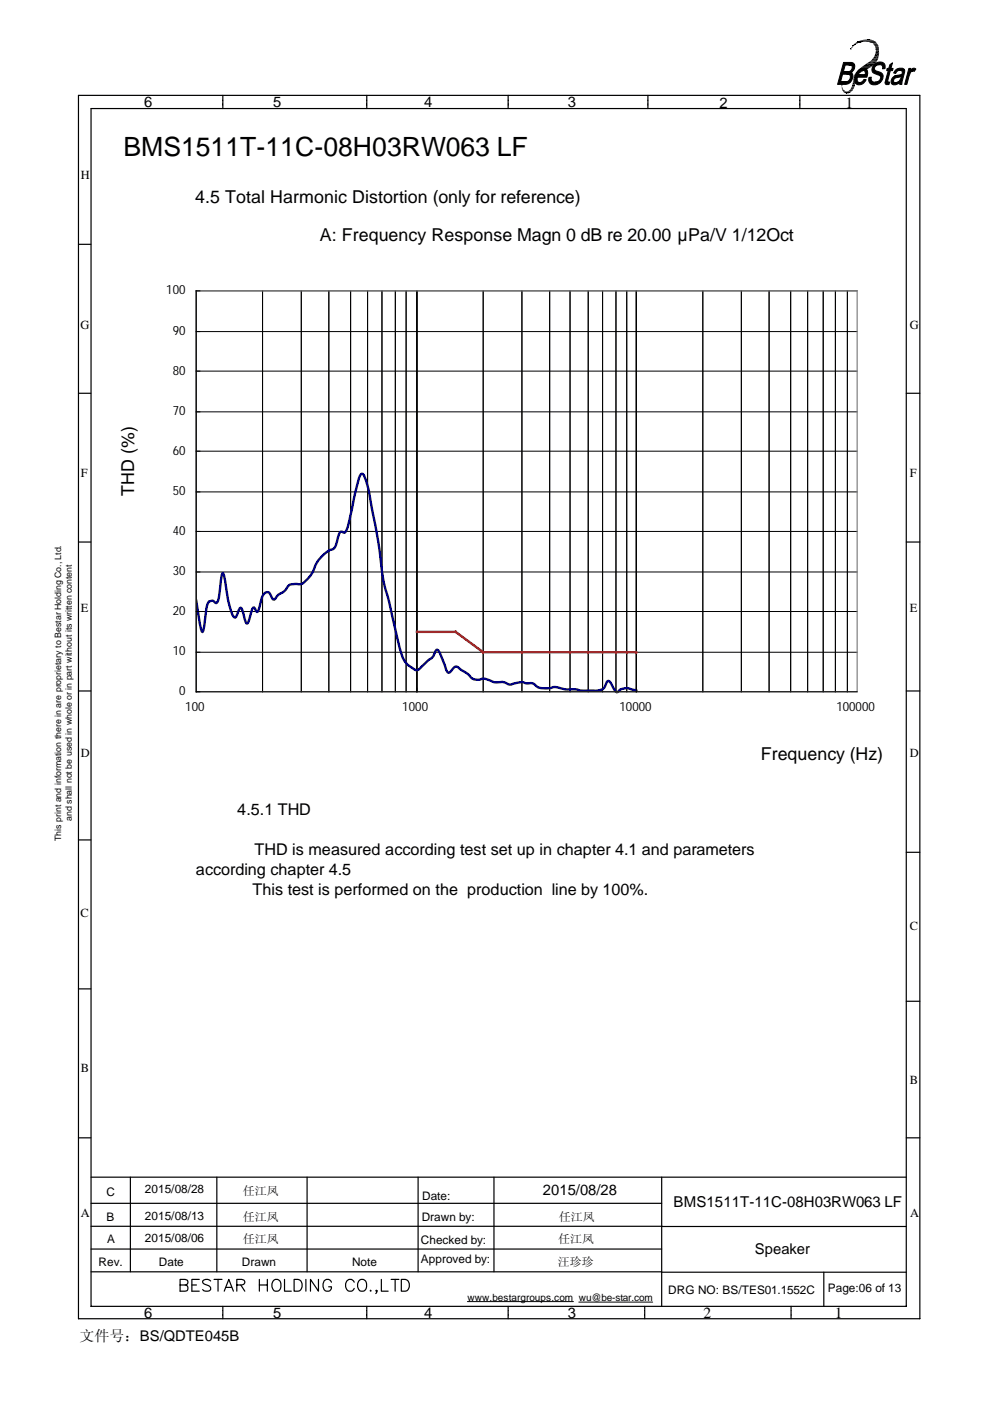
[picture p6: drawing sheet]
<svg xmlns="http://www.w3.org/2000/svg" width="210mm" height="297mm" viewBox="0 0 210 297" stroke-linecap="round" stroke-linejoin="round" font-family="sans-serif">
<g fill="none" stroke="#000" stroke-width=".25">
<path d="M16.6 20.2h178.4v259.4h-178.4zM19.3 23h172.9v254h-172.9zM47.2 20.2v.7M47.2 21.1v.1M47.2 21.3v.7M47.2 22.1v.1M47.2 22.3v.7M77.8 20.2v.7M77.8 21.1v.1M77.8 21.3v.7M77.8 22.1v.1M77.8 22.3v.7"/>
<path d="M107.7 20.2v.7M107.7 21.1v.1M107.7 21.3v.7M107.7 22.1v.1M107.7 22.3v.7M137.4 20.2v.7M137.4 21.1v.1M137.4 21.3v.7M137.4 22.1v.1M137.4 22.3v.7M169.6 20.2v.7M169.6 21.1v.1"/>
<path d="M169.6 21.3v.7M169.6 22.1v.1M169.6 22.3v.7M16.6 51.8h2.7M16.6 83.4h2.7M192.2 83.4h2.8M16.6 114.9h2.7M192.2 114.9h2.8M16.6 146.5h2.7M192.2 146.5h2.8M16.6 178.1h2.7M192.2 180.7h2.8"/>
<path d="M16.6 209.7h2.7M192.2 212.3h2.8M16.6 241.2h2.7M19.3 260h121.1M19.3 249.6h172.9M19.3 255.1h121M27.6 249.6v20M46 249.6v20M65.1 249.6v20M88.6 249.6v20M104.7 249.6v20M140.3 249.6v27.4"/>
<path d="M192.2 241.2h2.8M19.3 264.8h121M19.3 269.6h121M47.2 277v.6M47.2 277.7v.1M47.2 277.9v.7M47.2 278.8h.1M47.2 279v.6M77.8 277v.6M77.8 277.7v.1M77.8 277.9v.7M77.8 278.8h.1"/>
<path d="M77.8 279v.6M107.7 277v.6M107.7 277.7v.1M107.7 277.9v.7M107.7 278.8h.1M107.7 279v.6M136.7 277v.6M136.7 277.7v.1M136.7 277.9v.7M136.7 278.8h.1M136.7 279v.6M140.3 260h51.9"/>
<path d="M140.3 269.7h51.9M167.7 277v.6M167.7 277.7v.1M167.7 277.9v.7M167.7 278.8h.1M167.7 279v.6M174.7 269.7v7.3"/>
</g>
<g fill="#000">
<path d="M178.5 18v.1zM178.5 18.3l.1 .2zM178.5 18.5l.1 .2h-.1zM178.5 18.5l.1 .2zM178.5 18.7l.2 .2h-.2zM178.5 18.7h.1l.1 .2zM178.5 18.9l.3 .1zM178.5 19h.3zM178.6 19l.4 .2h-.3zM178.6 19l.4 .2zM178.7 19.2h.3zM178.7 19.2l.5 .1h-.5z"/>
<path d="M178.7 19.2l.5 .1zM178.7 19.3l.6 .1zM178.8 19.4h.6zM178.8 19.4l1.6 .1zM178.8 19.4h1.7zM178.8 19.5l1.4 .2h-1.1zM178.8 19.5h1.6l-.2 .2zM179.1 19.7h1zM179.1 19.7h1.1zM179.1 19.7l.8 .1zM179.1 19.7h1l-.2 .1zM179.4 19.8h.5z"/>
<path d="M179.4 19.4h1.1zM179.7 19.4h.8zM179.8 19.3h.8zM180 19.2h.7zM179.8 19.3l.2-.1 .6 .1zM180 19.2h.7l-.1 .1zM180 19.2l.3-.2 .4 .2zM180.3 19h.5l-.1 .2zM180.3 19h.5zM180.3 18.9h.6zM180.4 10.4l-.1 .1zM180.5 10.2l-.1 .1z"/>
<path d="M180.5 10.2h.1l-.1 .1zM180.5 18.7l.4 .2h-.6zM180.5 18.7h.6l-.2 .2zM180.6 10.1h.1zM180.6 10.1l-.1 .1zM180.6 10.1h.1l-.1 .1zM180.6 18.5l.5 .2h-.6zM180.6 18.5h.5v.2zM180.6 9.9v.2zM180.6 9.9h.2l-.1 .2zM180.6 18.2l.6 .1zM180.6 18.3l.5 .2h-.5z"/>
<path d="M180.6 18.3h.6l-.1 .2zM180.7 18.1l.5 .1zM180.7 18.1h.5zM180.6 18.2h.6zM180.7 18.2h.5zM180.7 18l.5 .1h-.5zM180.7 18h.6l-.1 .1zM180.8 9.8v.1h-.2zM180.8 9.8h.2l-.2 .1zM180.8 17.8l.5 .1zM180.8 17.8h.5zM180.8 17.9h.5z"/>
<path d="M180.7 18h.6zM180.8 17.9l.5 .1zM180.8 9.7h.3zM180.8 9.7l.2 .1zM180.8 17.4l.5 .4h-.5zM180.8 17.4h.6l-.1 .4zM180.9 17.2l.5 .2h-.6zM180.9 17.2h.5v.2zM180.9 17h.5zM180.9 17h.6zM180.9 17l.5 .2h-.5zM180.9 17h.5v.2z"/>
<path d="M181 16.6h.5zM181 16.6l.5 .4h-.6zM181 16.6h.5v.4zM181.1 9.4h.3zM181.1 9.4v.3h-.3zM181.1 9.4h.3l-.3 .3zM181.1 16.1h.6zM181.1 16.1h.7zM181.1 16.1l.4 .5h-.5zM181.1 16.1h.6l-.2 .5zM181.1 9.3l.3 .1h-.3zM181.1 9.3h.5l-.2 .1z"/>
<path d="M181.1 9.3h.5zM181.3 9.2h.5zM181.3 9.2h.6zM181.3 15.6l.5 .5h-.7zM181.3 15.6h.8l-.3 .5zM181.4 9.1h.5zM181.4 15.5l.7 .1h-.8zM181.4 15.5h.9l-.2 .1zM181.4 9.1l.2-.1 .3 .1zM181.6 9h.8l-.5 .1zM181.6 9h.8zM181.6 9h.9z"/>
<path d="M181.6 15.2l.7 .3h-.9zM181.6 15.2h1.1l-.4 .3zM181.7 8.9h.9zM181.7 8.9h1.1zM181.8 8.9h1.2zM181.8 8.9h1.4zM181.9 8.8h1.4zM181.9 14.8l.8 .4h-1.1zM181.9 14.8h1.6l-.8 .4zM181.9 14.8h1.6zM182 14.8h1.6zM182 14.8l.7-.5 .9 .5z"/>
<path d="M182.7 14.3h1.9l-1 .5zM182.8 14.2l1.8 .1h-1.9zM182.8 14.2h1.9zM183 8.5h1.8zM183.3 8.4l1.5 .1zM182.8 14.2l.9-.7 1 .7zM183.7 13.5h1.8l-.8 .7zM183.7 13.5h1.8zM183.8 13.4l1.7 .1zM183.3 8.4h1.4zM183.8 8.4h.9zM183.8 8.9h1.8z"/>
<path d="M183.8 8.4h.6zM183.9 8.4h.5zM183.9 8.4h.3zM184.2 8.9h1.5zM183.8 13.4l.5-.3 1.2 .3zM184.3 13.1h1.5l-.3 .3zM184.4 8.9h1.3zM184.3 13.1h1.5zM184.4 13h1.5zM184.5 8.9h1.2zM184.5 8.9l1.2 .1zM184.6 9h1.2z"/>
<path d="M184.7 9l1.2 .1zM184.7 9h1.1l.1 .1zM184.4 13l.4-.2 1.1 .2zM184.8 12.8h1.2l-.1 .2zM185 9.1l.9 .1zM185 12.5l1 .3h-1.2zM185 12.5h1.2l-.2 .3zM185.1 9.2h.8zM185.1 9.2l.9 .1zM185.1 12.3l1.1 .2h-1.2zM185.1 12.3h1.1v.2zM185.2 9.3l.9 .1h-.8z"/>
<path d="M185.2 9.3h.8l.1 .1zM185.3 9.4h.8zM185.3 9.4l.9 .3h-.7zM185.3 9.4h.8l.1 .3zM185.4 12l.8 .3h-1.1zM185.4 12h.9l-.1 .3zM185.5 9.7h.7zM185.5 9.7l.7 .1zM185.5 9.8l.8 .1h-.7zM185.5 9.8h.7l.1 .1zM185.6 9.9l.7 .2h-.7zM185.6 9.9h.7v.2z"/>
<path d="M185.6 10.1h.7zM185.6 10.1l.8 .1h-.7zM185.6 10.1h.7l.1 .1zM185.6 11.2l.8 .1zM185.6 11.3l.7 .7h-.9zM185.6 11.3h.8l-.1 .7zM185.7 10.2l.7 .1h-.7zM185.7 10.2h.7v.1zM185.7 10.3l.7 .1zM185.7 10.4h.7zM185.7 10.4l.7 .1h-.7zM185.7 10.4h.7v.1z"/>
<path d="M185.7 10.5h.7zM185.7 10.5l.7 .1zM185.7 10.6h.7zM185.7 10.6l.7 .1h-.7zM185.7 10.6h.7v.1zM185.7 10.7l.7 .5h-.8zM185.7 10.7h.7v.5z"/>
</g>
<path d="M181.9 8.7h3.7M182.2 8.6h3.1M182.5 8.5h2.7M183.3 8.9h2.3M99.1 276h22.5M122.7 276.1h15.7" fill="none" stroke="#000" stroke-width=".21"/>
<g fill="#000" stroke="#000" stroke-width=".21">
<path d="M178.9 13.2h1.6l.6 .4 .1 .1-2 .1-.4 1.4h1.9l-.3 .2 .3 .3h-2.1l-.4 1.6h2.1l-.4 .4-.5 .2h-1.8z" fill-rule="evenodd"/>
<path d="M179.5 15.7h1.2a1.66 1.66 0 0 1-.4 1.6h-2.1h1.3a.93 .93 0 0 0 .5-1.5z" fill-rule="evenodd"/>
<path d="M180 13.8l1.2-.1v.2l-.1 .9-.4 .4h-1.9h1.2a.85 .85 0 0 0 .5-1.4z" fill-rule="evenodd"/>
<path d="M182 14.9h1l-.5 .2-.6 .8h2l-.1 .5h-2l-.1 .6a.51 .51 0 0 0 .6 .5h-1l-.1-.3 .2-1.3z" fill-rule="evenodd"/>
<path d="M182 14.9a1.06 1.06 0 0 1 1.5-.4 1.06 1.06 0 0 1 .4 1.4h-2h1.5l.1-.2v-.4l-.3-.4z" fill-rule="evenodd"/>
<path d="M181.3 17.5h1.1l.4-.2 .4-.5 .4 .1a1.7 1.7 0 0 1-1.3 1.1l-.7-.1z" fill-rule="evenodd"/>
<path d="M184.2 16.4h.5v.6l.5 .4 1.4 .1-.7 .4h-1.1l-.6-.6z" fill-rule="evenodd"/>
<path d="M185.3 13.8l1.2-.1a.84 .84 0 0 0-.9 .3 .84 .84 0 0 0-.1 .9l.1 .1a1.63 1.63 0 0 1 1.6 1.3l-.1 .6-.5 .6-1.1-.1a.89 .89 0 0 0 1-.4 .89 .89 0 0 0-.1-1.1h-.1a1.46 1.46 0 0 1-1.4-1.2z" fill-rule="evenodd"/>
<path d="M185.4 13.6a1.3 1.3 0 0 1 2.3 .3l-.1 .6-.5 .1 .1-.4-.3-.4-1.6-.1z" fill-rule="evenodd"/>
<path d="M187.7 17.4h.9l-.1 .5h-.7z" fill-rule="evenodd"/>
<path d="M188.7 13.7l.5-.4-.3 1.2h.5l-.2 .5h-.4l-.6 2.2 .2 .2h-.7l.6-2.4h-.3l.1-.5h.3z" fill-rule="evenodd"/>
<path d="M189.4 16.3l.2-.1h1.5l-.2 .1a1.39 1.39 0 0 0-1.5 .8l.3 .4 1 .1-.8 .4h-.5l-.4-.3-.1-.6z" fill-rule="evenodd"/>
<path d="M189.9 17.5h.9z" fill-rule="evenodd"/>
<path d="M189.8 14.9l.6-.4a1.06 1.06 0 0 1 1.4 .3v.1h-1.3l-.4 .3-.2 .4-.4-.1z" fill-rule="evenodd"/>
<path d="M190.8 14.9h1l-.6 3h-.4v-.4h-.6l.6-.5 .3-.8h-1.5l1-.3a.51 .51 0 0 0 .7-.4 .51 .51 0 0 0-.5-.6z" fill-rule="evenodd"/>
<path d="M192.7 14.5h.4l-.1 .5 .5 .1h-.2l-.3 .5-.7 2.3h-.5z" fill-rule="evenodd"/>
<path d="M193.3 14.6a.58 .58 0 0 1 .9 0l-.4 .5-.8-.1z" fill-rule="evenodd"/>
</g>
<path d="M31.4 56.1h156v99.3h-156z" fill="#fff"/>
<path d="M41.6 61.7h140.1v85h-140.1z" fill-rule="evenodd" fill="#fff"/>
<g fill="none" stroke="#000" stroke-width=".21">
<path d="M41.6 78.7h140.1M41.6 70.3h140.1M55.7 61.7v85M63.9 61.7v85M69.7 61.7v85M74.3 61.7v85M77.9 61.7v85M81 61.7v85M83.8 61.7v85M86.1 61.7v85M88.4 61.7v85M102.4 61.7v85"/>
<path d="M110.7 61.7v85M116.5 61.7v85M120.9 61.7v85M124.7 61.7v85M127.8 61.7v85M130.6 61.7v85M132.9 61.7v85M134.9 61.7v85M149 61.7v85M157.2 61.7v85M163.1 61.7v85M167.6 61.7v85"/>
<path d="M171.2 61.7v85M174.5 61.7v85M177.1 61.7v85M179.7 61.7v85M181.7 61.7h-140.1v85h140.1M41.6 95.7h140.1M41.6 87.3h140.1M41.6 112.7h140.1M41.6 104.3h140.1M41.6 138.3h140.1M41.6 129.7h140.1M41.6 121.3h140.1"/>
</g>
<path d="M41.6 127.4l.8 4.8 .5 1.8a3.6 3.6 0 0 0 .5-2.2l.2-1.9a3.3 3.3 0 0 1 .9-2.5h.7l.6 .5a2.04 2.04 0 0 0 .7-1.9l.2-2a4.9 4.9 0 0 1 .5-2.5l.4 .8 .3 1.7a19.9 19.9 0 0 0 1.6 6.8l.3 .1 .2-.1 .6-1.4 .2-.4 .3-.1 .4 .8 .5 1.9 .4 .6a3.9 3.9 0 0 0 .9-2.4l.3-.9a.62 .62 0 0 1 .7 .7l.2 .1h.2l.1-.4 .5-1.8a2.2 2.2 0 0 1 1.3-2 1.14 1.14 0 0 1 1 1.1l.2 .3 .4 .2 .8-1 1-.5 .6-.6a2.4 2.4 0 0 1 3-1.1 4.3 4.3 0 0 0 2.3-2l.5-.8a7.3 7.3 0 0 1 4.4-4.8l.4-.8 .3-1.1a2.66 2.66 0 0 1 .8-1.7l.8 .2a11.5 11.5 0 0 0 1.4-4.5l1.6-6.8a1 1 0 0 1 .8-1.1 12.7 12.7 0 0 1 1.5 4.9l.3 1.3a140.3 140.3 0 0 1 2.5 16.1l1.3 4.8 1.9 8.3a12.5 12.5 0 0 0 1.7 4.7l1.3 1a1.14 1.14 0 0 0 1.1 .5 1.14 1.14 0 0 0 .9-.8l1-1a4.3 4.3 0 0 0 2.1-2.5 .96 .96 0 0 1 .9 1l1.4 3.6 .2 .2h.3l.3-.3a1.1 1.1 0 0 1 1.7-.7l.6 .5a6 6 0 0 1 2.3 1.8 2.67 2.67 0 0 0 2.2 0l1.1 .2a5.4 5.4 0 0 0 3.3 .5l1.3 .5h.5a4.8 4.8 0 0 1 3.4-.2l.6-.1 .6 .2a3.5 3.5 0 0 0 3.9 .8 4.4 4.4 0 0 1 2.5 .3l2.5 .1 1.1 .2h2.3a2.96 2.96 0 0 0 2.8-.8 1.36 1.36 0 0 1 .8-1.2l.5 .5 1 1.8a.58 .58 0 0 0 .8-.4 3.3 3.3 0 0 1 3.1 0l.4 .1" fill="none" stroke="#000080" stroke-width=".51"/>
<path d="M88.4 134h8.2l5.8 4.3h32.5" fill="none" stroke="#f00" stroke-width=".51"/>
<path d="M41.6 61.7h140.1v85h-140.1z" fill="none" stroke="#808080" stroke-width=".25"/>
<g fill="none" stroke="#000" stroke-width=".25">
<path d="M38.2 272.4l1.4-.1a.59 .59 0 0 0 0-.9l-1.4-.1v2.5l1.4-.1a.7 .7 0 0 0 .2-.8 .7 .7 0 0 0-.6-.5M40.7 272.4h1M42.2 271.3h-1.5v2.5h1.5M44.7 271.6a1.16 1.16 0 0 0-1.7 0 .6 .6 0 0 0 .5 .7 1.35 1.35 0 0 1 1.2 .7v.4a1.16 1.16 0 0 1-1.7 0M45.4 271.3h1.7M46.2 271.3v2.5M47.5 273.8l1-2.5 1 2.5M47.9 273h1.2M50.2 272.4l1.4-.1a.54 .54 0 0 0 0-.9l-1.4-.1v2.5M51.1 272.4l.8 1.4M55 272.4h1.7M55 271.3v2.5"/>
<path d="M56.7 271.3v2.5M58.1 271.4a.95 .95 0 0 1 1.5 .8 1.11 1.11 0 0 1-.3 1.2 1.11 1.11 0 0 1-1.2 .3 1.57 1.57 0 0 1 0-2.3zM60.3 271.3v2.5h1.5M62.4 271.3h.8a1.32 1.32 0 0 1 .9 1.2 1.32 1.32 0 0 1-.9 1.3h-.8zM64.9 271.3v2.5M67.5 271.3v2.5l-1.7-2.5v2.5M70.3 271.9a.91 .91 0 0 0-1.1-.6 .91 .91 0 0 0-.7 .9 1.11 1.11 0 0 0 .2 1.2 1.11 1.11 0 0 0 1.2 .3l.4-.5v-.4h-.6M75.1 271.9a.94 .94 0 0 0-1.1-.7 .94 .94 0 0 0-.7 1 1.13 1.13 0 0 0 .2 1.2 1.13 1.13 0 0 0 1.2 .3l.4-.5M76.1 271.6a.92 .92 0 0 1 1-.3 .92 .92 0 0 1 .6 .9 1.11 1.11 0 0 1-.2 1.2 1.11 1.11 0 0 1-1.2 .3 1.61 1.61 0 0 1-.2-2.1zM78.6 273.5l-.1 .2h.2M79.9 273.7h-.2l.1-.2 .1 .2-.2 .6M80.9 271.3v2.5h1.4"/>
<path d="M82.9 271.3h1.7M83.8 271.3v2.5M85.1 271.3h.8a1.32 1.32 0 0 1 .9 1.2 1.32 1.32 0 0 1-.9 1.3h-.8z"/>
</g>
<text font-size="5.6" x="26.2" y="33.2">BMS1511T-11C-08H03RW063 LF</text>
<g font-size="3.8">
<text x="41.4" y="43.1">4.5 Total Harmonic Distortion (only for reference)</text>
<text x="67.8" y="51.1">A: Frequency Response Magn 0 dB re 20.00 μPa/V 1/12Oct</text>
<text x="28.4" y="105.1" transform="rotate(-90 28.4 105.1)">THD (%)</text>
<text x="161.3" y="161.1">Frequency (Hz)</text>
</g>
<g font-size="3.4">
<text x="50.3" y="172.9">4.5.1 THD</text>
<text x="41.5" y="185.5">according chapter 4.5</text>
<text x="54" y="181.3">THD is measured according test set up in chapter 4.1 and parameters</text>
<text x="53.6" y="189.8">This test is performed on the production line by 100%.</text>
</g>
<g font-size="3.3">
<text x="179.3" y="22.8">1</text>
<text x="149.1" y="279.4">2</text>
<text x="177" y="279.4">1</text>
</g>
<g font-size="3.2">
<text x="142.8" y="255.9">BMS1511T-11C-08H03RW063 LF</text>
<text x="16.8" y="284.4">文件号：BS/QDTE045B</text>
</g>
<g font-size="3.1">
<text x="30.6" y="22.7">6</text>
<text x="57.9" y="22.7">5</text>
<text x="89.9" y="22.7">4</text>
<text x="120.4" y="22.7">3</text>
<text x="152.5" y="22.8">2</text>
<text x="115.1" y="253.3">2015/08/28</text>
<text x="160.1" y="265.9">Speaker</text>
<text x="30.6" y="279.4">6</text>
<text x="57.9" y="279.4">5</text>
<text x="89.9" y="279.4">4</text>
<text x="120.4" y="279.4">3</text>
</g>
<g font-size="2.7">
<text x="35.3" y="62.4">100</text>
<text x="36.6" y="70.9">90</text>
<text x="36.6" y="79.4">80</text>
<text x="36.6" y="87.9">70</text>
<text x="36.6" y="96.4">60</text>
<text x="36.6" y="104.9">50</text>
<text x="36.6" y="113.4">40</text>
<text x="36.6" y="121.9">30</text>
<text x="36.6" y="130.4">20</text>
<text x="36.6" y="138.9">10</text>
<text x="38" y="147.4">0</text>
<text x="39.3" y="150.8">100</text>
<text x="85.3" y="150.8">1000</text>
<text x="131.3" y="150.8">10000</text>
<text x="177.3" y="150.8">100000</text>
</g>
<g font-size="2.6">
<text x="17.1" y="37.9">H</text>
<text x="17.1" y="69.7">G</text>
<text x="192.9" y="69.7">G</text>
<text x="17.1" y="101.1">F</text>
<text x="192.9" y="101.1">F</text>
<text x="17.1" y="129.7">E</text>
<text x="192.9" y="129.7">E</text>
<text x="17.1" y="160.5">D</text>
<text x="192.9" y="160.5">D</text>
<text x="17.1" y="194.5">C</text>
<text x="192.9" y="197.1">C</text>
<text x="17.1" y="227.2">B</text>
<text x="192.9" y="229.9">B</text>
<text x="17.1" y="257.9">A</text>
<text x="193" y="257.9">A</text>
</g>
<g font-size="2.5">
<text x="22.6" y="253.5">C</text>
<text x="30.7" y="253">2015/08/28</text>
<text x="51.5" y="253.4">任江凤</text>
<text x="89.5" y="254.3">Date:</text>
<text x="22.6" y="259">B</text>
<text x="22.7" y="263.5">A</text>
<text x="30.7" y="258.6">2015/08/13</text>
<text x="30.7" y="263.3">2015/08/06</text>
<text x="51.5" y="263.6">任江凤</text>
<text x="51.5" y="258.9">任江凤</text>
<text x="89.2" y="263.7">Checked by:</text>
<text x="89.4" y="259">Drawn by:</text>
<text x="118.3" y="263.6">任江凤</text>
<text x="118.5" y="258.8">任江凤</text>
<text x="20.9" y="268.5">Rev.</text>
<text x="33.7" y="268.4">Date</text>
<text x="51.3" y="268.4">Drawn</text>
<text x="74.6" y="268.3">Note</text>
<text x="89.2" y="267.8">Approved by:</text>
<text x="118.3" y="268.4">汪珍珍</text>
<text x="141.7" y="274.4">DRG NO: BS/TES01.1552C</text>
<text x="175.5" y="273.9">Page:06 of 13</text>
</g>
<text font-size="2.1" x="99.1" y="275.8">www.bestargroups.com wu@be-star.com</text>
<g font-size="1.9">
<text x="13" y="178.3" transform="rotate(-90 13 178.3)">This print and information there in are proprietary to Bestar Holding Co., Ltd.</text>
<text x="15.2" y="174.1" transform="rotate(-90 15.2 174.1)">and shall not be used in whole or in part without its written content</text>
</g>
</svg>
